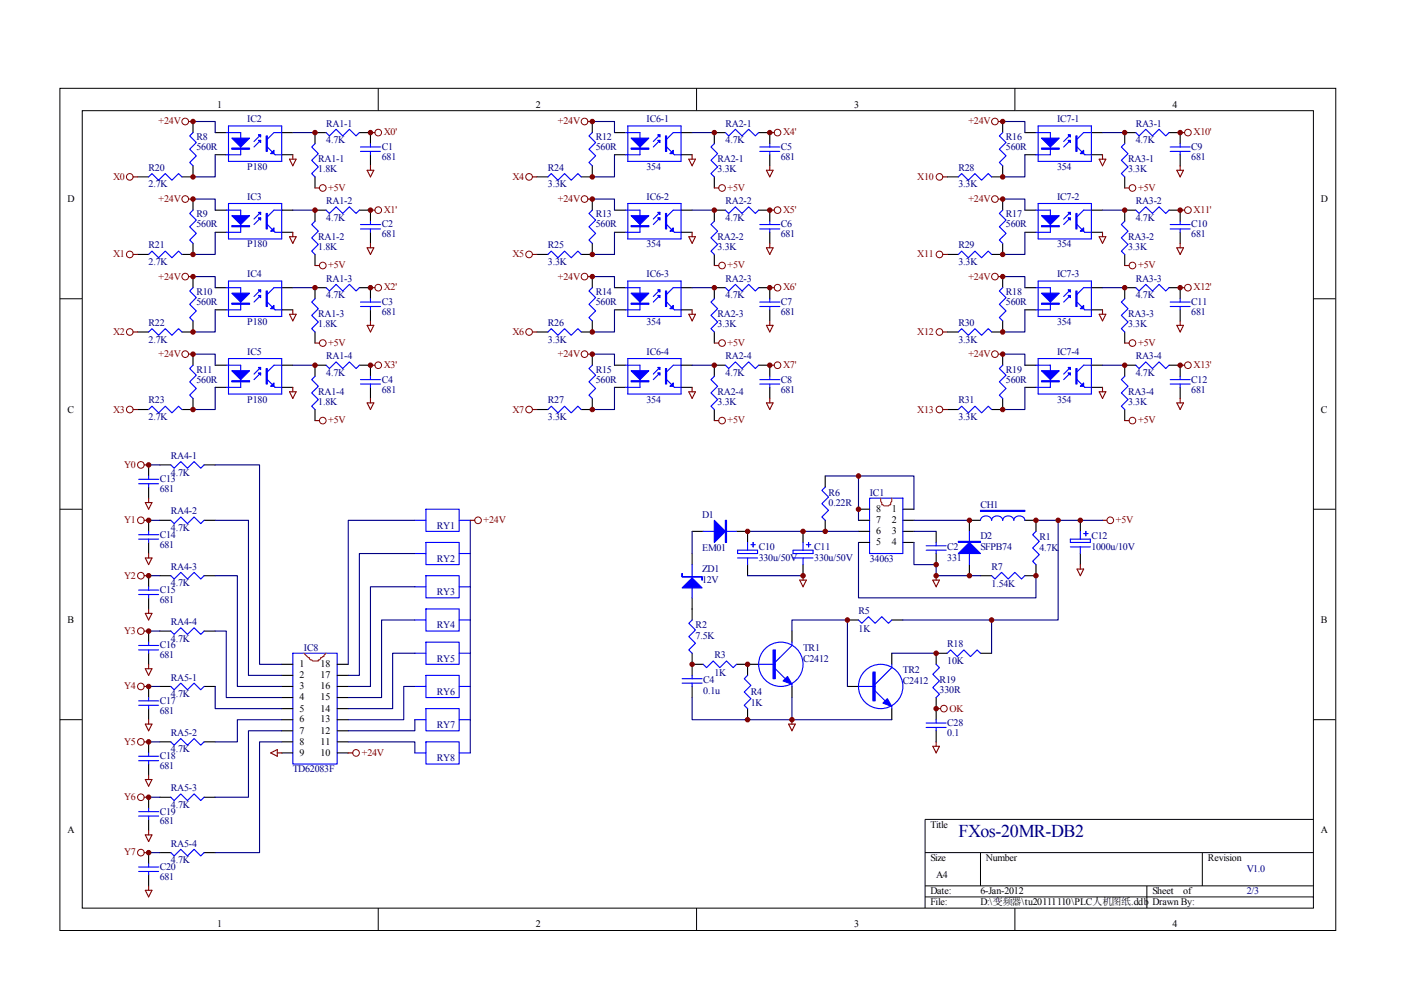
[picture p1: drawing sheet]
<svg xmlns="http://www.w3.org/2000/svg" width="297mm" height="210mm" viewBox="0 0 297 210" stroke-linecap="round" stroke-linejoin="round" font-family="sans-serif">
<g fill="none" stroke="#000" stroke-width=".21">
<path d="M12.7 18.7h270.5v178.6h-270.5zM80.2 18.7v4.7M147.7 18.7v4.7M215.2 18.7v4.7M17.4 23.5h261.1v169h-261.1zM12.7 63.3h4.7M278.4 63.3h4.7M12.7 108h4.7M278.4 108h4.7M12.7 152.6h4.7M278.4 152.6h4.7M278.4 173.7h-82.3v18.8"/>
<path d="M80.2 192.5v4.7M147.7 192.5v4.7M196.1 180.8h82.3M196.1 187.8h82.3M196.1 190.2h82.3M207.9 180.8v7M215.2 192.5v4.7M243.2 187.8v4.7M254.9 180.8v7"/>
</g>
<g fill="none" stroke="#000" stroke-width=".23">
<path d="M29.2 37.5h2.3M40.9 35.2v2.3h-2.3M40.9 25.8v2.3M45.6 28.1h2.4M45.6 32.8h2.4M59.7 28.1h2.4M59.7 32.8h2.4M66.8 37.5v2.4M69.1 28.1h-2.3v2.4M76.2 28.1h2.3v2.4M78.5 32.8v2.4M113.8 37.5h2.4"/>
<path d="M125.6 35.2v2.3h-2.4M125.6 25.8v2.3M130.3 28.1h2.3M130.3 32.8h2.3M144.4 28.1h2.3M144.4 32.8h2.3M151.4 37.5v2.4M153.8 28.1h-2.4v2.4M160.9 28.1h2.3v2.4M163.2 32.8v2.4M200.8 37.5h2.4M212.6 35.2v2.3h-2.4"/>
<path d="M212.6 25.8v2.3M217.3 28.1h2.3M217.3 32.8h2.3M231.4 28.1h2.4M231.4 32.8h2.4M238.5 37.5v2.4M240.8 28.1h-2.3v2.4M247.9 28.1h2.3v2.4M250.2 32.8v2.4M29.2 53.9h2.3M40.9 42.2v2.4M40.9 51.6v2.3h-2.3"/>
<path d="M40.9 58.6v2.4M45.6 44.6h2.4M45.6 49.3h2.4M59.7 44.6h2.4M59.7 49.3h2.4M66.8 53.9v2.4M69.1 44.6h-2.3v2.3M76.2 44.6h2.3v2.3M78.5 49.3v2.3M113.8 53.9h2.4M125.6 51.6v2.3h-2.4M125.6 42.2v2.4"/>
<path d="M125.6 58.6v2.4M130.3 44.6h2.3M130.3 49.3h2.3M144.4 44.6h2.3M144.4 49.3h2.3M151.4 53.9v2.4M153.8 44.6h-2.4v2.3M160.9 44.6h2.3v2.3M163.2 49.3v2.3M200.8 53.9h2.4M212.6 51.6v2.3h-2.4M212.6 42.2v2.4"/>
<path d="M212.6 58.6v2.4M217.3 44.6h2.3M217.3 49.3h2.3M231.4 44.6h2.4M231.4 49.3h2.4M238.5 53.9v2.4M240.8 44.6h-2.3v2.3M247.9 44.6h2.3v2.3M250.2 49.3v2.3M29.2 70.4h2.3M40.9 68v2.4h-2.3M40.9 75.1v2.3"/>
<path d="M45.6 61h2.4M45.6 65.7h2.4M45.6 77.4h2.4M59.7 61h2.4M59.7 65.7h2.4M59.7 77.4h2.4M66.8 70.4v2.3M69.1 61h-2.3v2.3M69.1 77.4h-2.3v2.4M76.2 61h2.3v2.3M76.2 77.4h2.3v2.4M78.5 65.7v2.3"/>
<path d="M113.8 70.4h2.4M125.6 68v2.4h-2.4M125.6 75.1v2.3M130.3 61h2.3M130.3 65.7h2.3M130.3 77.4h2.3M144.4 61h2.3M144.4 65.7h2.3M144.4 77.4h2.3M151.4 70.4v2.3M153.8 61h-2.4v2.3M153.8 77.4h-2.4v2.4"/>
<path d="M160.9 61h2.3v2.3M160.9 77.4h2.3v2.4M163.2 65.7v2.3M200.8 70.4h2.4M212.6 68v2.4h-2.4M212.6 75.1v2.3M217.3 61h2.3M217.3 65.7h2.3M217.3 77.4h2.3M231.4 61h2.4M231.4 65.7h2.4M231.4 77.4h2.4"/>
<path d="M238.5 70.4v2.3M240.8 61h-2.3v2.3M240.8 77.4h-2.3v2.4M247.9 61h2.3v2.3M247.9 77.4h2.3v2.4M250.2 65.7v2.3M29.2 86.8h2.3M31.5 98.6v2.3M33.9 98.6h2.3M40.9 84.5v2.3h-2.3M43.3 98.6h2.3M45.6 82.1h2.4"/>
<path d="M59.7 82.1h2.4M66.8 86.8v2.4M78.5 82.1v2.4M113.8 86.8h2.4M125.6 84.5v2.3h-2.4M130.3 82.1h2.3M144.4 82.1h2.3M151.4 86.8v2.4M163.2 82.1v2.4M200.8 86.8h2.4M212.6 84.5v2.3h-2.4M217.3 82.1h2.3"/>
<path d="M231.4 82.1h2.4M238.5 86.8v2.4M250.2 82.1v2.4M31.5 103.3v2.3M31.5 110.3v2.4M31.5 115v2.4M33.9 110.3h2.3M43.3 110.3h2.3M146.7 112.7h2.4M146.7 117.4v2.3M156.2 112.7h2.3v2.3M158.5 119.7v2.4"/>
<path d="M170.3 112.7v2.3M170.3 119.7v2.4M175 100.9v2.4M175 110.3v2.4M182 110.3h2.4M182 108h2.4M182 112.7h2.4M182 115h2.4M191.4 110.3h2.4M191.4 108h2.4M191.4 112.7h2.4M191.4 115h2.4"/>
<path d="M198.5 112.7v2.3M198.5 117.4v2.3M205.5 119.7v2.4M207.9 110.3h-2.4v2.4M217.3 110.3h2.3v2.4M219.6 119.7v2.4h-2.3M229 110.3v2.4M229 117.4v2.3M31.5 122.1v2.3M31.5 126.8v2.3M31.5 133.8v2.4M31.5 138.5v2.4"/>
<path d="M33.9 122.1h2.3M33.9 133.8h2.3M43.3 122.1h2.3M43.3 133.8h2.3M146.7 126.8v4.7M146.7 138.5v4.7M167.9 133.8v2.4M179.7 131.5h2.3M189.1 131.5h2.3M189.1 138.5v2.4M200.8 138.5h-2.3v2.4M207.9 122.1h2.3"/>
<path d="M207.9 138.5h2.3M31.5 145.5v2.4M31.5 150.2v2.4M31.5 157.3v2.3M33.9 145.5h2.3M33.9 157.3h2.3M43.3 145.5h2.3M43.3 157.3h2.3M59.7 140.9h2.4M59.7 143.2h2.4M59.7 145.5h2.4M59.7 147.9h2.4"/>
<path d="M59.7 150.2h2.4M59.7 152.6h2.4M59.7 154.9h2.4M59.7 157.3h2.4M59.7 159.6h2.4M71.5 140.9h2.3M71.5 143.2h2.3M71.5 145.5h2.3M71.5 147.9h2.3M71.5 150.2h2.3M71.5 152.6h2.3M71.5 154.9h2.3"/>
<path d="M71.5 157.3h2.3M71.5 159.6h2.3M146.7 140.9h2.4M146.7 145.5v2.4M156.2 140.9h4.7M158.5 140.9v2.3M158.5 150.2v2.4M167.9 145.5v2.4M179.7 145.5h2.3M189.1 150.2v2.4M198.5 147.9v4.7M198.5 154.9v2.4"/>
<path d="M31.5 162v2.3M31.5 169v2.4M31.5 173.7v2.4M33.9 169h2.3M43.3 169h2.3M31.5 180.8v2.3M31.5 185.5v2.3M33.9 180.8h2.3M43.3 180.8h2.3"/>
</g>
<g fill="none" stroke="#00f" stroke-width=".23">
<path d="M31.5 37.5l.7-.7 1.4 1.4 1.4-1.4 1.4 1.4 1.5-1.4 .7 .7M40.9 28.1l-.7 .7 1.4 1.4-1.4 1.4 1.4 1.4-1.4 1.5 .7 .7M48 28.1h3v4.7h-3M48.4 26.7h11.3v7.5h-11.3zM55.3 29.8l-1.4 1.4M55.3 28.6l-1.4 1.4M56.7 31.2l1.6 1.6h1.4M59.7 28.1h-1.6l-1.4 1.4M66.8 30.5l-.7 .7 1.4 1.4-1.4 1.4 1.4 1.4-1.4 1.4 .7 .7M69.1 28.1l.7 .7 1.5-1.4 1.4 1.4 1.4-1.4 1.4 1.4 .7-.7M76.4 31.2h4.3M76.4 32.1h4.3"/>
<path d="M78.5 30.5v.7M78.5 32.1v.7M116.2 37.5l.7-.7 1.4 1.4 1.4-1.4 1.4 1.4 1.4-1.4 .7 .7M125.6 28.1l-.7 .7 1.4 1.4-1.4 1.4 1.4 1.4-1.4 1.5 .7 .7M132.6 28.1h3.1v4.7h-3.1M133.1 26.7h11.3v7.5h-11.3zM139.9 29.8l-1.4 1.4M139.9 28.6l-1.4 1.4M141.3 31.2l1.7 1.6h1.4M144.4 28.1h-1.7l-1.4 1.4M151.4 30.5l-.7 .7 1.5 1.4-1.5 1.4 1.5 1.4-1.5 1.4 .7 .7M153.8 28.1l.7 .7 1.4-1.4 1.4 1.4 1.4-1.4 1.4 1.4 .8-.7"/>
<path d="M161.1 31.2h4.2M161.1 32.1h4.2M163.2 30.5v.7M163.2 32.1v.7M203.2 37.5l.7-.7 1.4 1.4 1.4-1.4 1.4 1.4 1.4-1.4 .7 .7M212.6 28.1l-.7 .7 1.4 1.4-1.4 1.4 1.4 1.4-1.4 1.5 .7 .7M219.6 28.1h3.1v4.7h-3.1M220.1 26.7h11.3v7.5h-11.3zM226.9 29.8l-1.4 1.4M226.9 28.6l-1.4 1.4M228.3 31.2l1.7 1.6h1.4M231.4 28.1h-1.6l-1.5 1.4"/>
<path d="M238.5 30.5l-.8 .7 1.5 1.4-1.5 1.4 1.5 1.4-1.5 1.4 .8 .7M240.8 28.1l.7 .7 1.4-1.4 1.4 1.4 1.4-1.4 1.5 1.4 .7-.7M248.1 31.2h4.2M248.1 32.1h4.2M250.2 30.5v.7M250.2 32.1v.7M31.5 53.9l.7-.7 1.4 1.5 1.4-1.5 1.4 1.5 1.5-1.5 .7 .7M40.9 44.6l-.7 .7 1.4 1.4-1.4 1.4 1.4 1.4-1.4 1.4 .7 .7M48 44.6h3v4.7h-3M48.4 43.1h11.3v7.6h-11.3zM48.4 59.6h11.3v7.5h-11.3zM55.3 46.2l-1.4 1.4"/>
<path d="M55.3 45l-1.4 1.4M56.7 47.6l1.6 1.7h1.4M59.7 44.6h-1.6l-1.4 1.4M66.8 46.9l-.7 .7 1.4 1.4-1.4 1.4 1.4 1.4-1.4 1.4 .7 .7M69.1 44.6l.7 .7 1.5-1.4 1.4 1.4 1.4-1.4 1.4 1.4 .7-.7M76.4 47.6h4.3M76.4 48.5h4.3M78.5 46.9v.7M78.5 48.5v.8M116.2 53.9l.7-.7 1.4 1.5 1.4-1.5 1.4 1.5 1.4-1.5 .7 .7M125.6 44.6l-.7 .7 1.4 1.4-1.4 1.4 1.4 1.4-1.4 1.4 .7 .7M132.6 44.6h3.1v4.7h-3.1"/>
<path d="M133.1 43.1h11.3v7.6h-11.3zM133.1 59.6h11.3v7.5h-11.3zM139.9 46.2l-1.4 1.4M139.9 45l-1.4 1.4M141.3 47.6l1.7 1.7h1.4M144.4 44.6h-1.7l-1.4 1.4M151.4 46.9l-.7 .7 1.5 1.4-1.5 1.4 1.5 1.4-1.5 1.4 .7 .7M153.8 44.6l.7 .7 1.4-1.4 1.4 1.4 1.4-1.4 1.4 1.4 .8-.7M161.1 47.6h4.2M161.1 48.5h4.2M163.2 46.9v.7M163.2 48.5v.8"/>
<path d="M203.2 53.9l.7-.7 1.4 1.5 1.4-1.5 1.4 1.5 1.4-1.5 .7 .7M212.6 44.6l-.7 .7 1.4 1.4-1.4 1.4 1.4 1.4-1.4 1.4 .7 .7M219.6 44.6h3.1v4.7h-3.1M220.1 43.1h11.3v7.6h-11.3zM220.1 59.6h11.3v7.5h-11.3zM226.9 46.2l-1.4 1.4M226.9 45l-1.4 1.4M228.3 47.6l1.7 1.7h1.4M231.4 44.6h-1.6l-1.5 1.4M238.5 46.9l-.8 .7 1.5 1.4-1.5 1.4 1.5 1.4-1.5 1.4 .8 .7M240.8 44.6l.7 .7 1.4-1.4 1.4 1.4 1.4-1.4 1.5 1.4 .7-.7M248.1 47.6h4.2"/>
<path d="M248.1 48.5h4.2M250.2 46.9v.7M250.2 48.5v.8M31.5 70.4l.7-.7 1.4 1.4 1.4-1.4 1.4 1.4 1.5-1.4 .7 .7M40.9 61l-.7 .7 1.4 1.4-1.4 1.4 1.4 1.4-1.4 1.4 .7 .7M40.9 77.4l-.7 .7 1.4 1.4-1.4 1.5 1.4 1.4-1.4 1.4 .7 .7M48 61h3v4.7h-3M48 77.4h3v4.7h-3M48.4 76h11.3v7.5h-11.3zM55.3 62.6l-1.4 1.4M55.3 61.5l-1.4 1.4M55.3 79.1l-1.4 1.4"/>
<path d="M55.3 77.9l-1.4 1.4M56.7 64l1.6 1.7h1.4M59.7 61h-1.6l-1.4 1.4M59.7 77.4h-1.6l-1.4 1.4M66.8 63.3l-.7 .7 1.4 1.5-1.4 1.4 1.4 1.4-1.4 1.4 .7 .7M66.8 79.8l-.7 .7 1.4 1.4-1.4 1.4 1.4 1.4-1.4 1.4 .7 .7M69.1 61l.7 .7 1.5-1.4 1.4 1.4 1.4-1.4 1.4 1.4 .7-.7M69.1 77.4l.7 .7 1.5-1.4 1.4 1.4 1.4-1.4 1.4 1.4 .7-.7M76.4 64h4.3M76.4 65h4.3M78.5 63.3v.7M78.5 65v.7"/>
<path d="M78.5 79.8v.7M116.2 70.4l.7-.7 1.4 1.4 1.4-1.4 1.4 1.4 1.4-1.4 .7 .7M125.6 61l-.7 .7 1.4 1.4-1.4 1.4 1.4 1.4-1.4 1.4 .7 .7M125.6 77.4l-.7 .7 1.4 1.4-1.4 1.5 1.4 1.4-1.4 1.4 .7 .7M132.6 61h3.1v4.7h-3.1M132.6 77.4h3.1v4.7h-3.1M133.1 76h11.3v7.5h-11.3zM139.9 62.6l-1.4 1.4M139.9 61.5l-1.4 1.4M139.9 79.1l-1.4 1.4M139.9 77.9l-1.4 1.4M141.3 64l1.7 1.7h1.4"/>
<path d="M144.4 61h-1.7l-1.4 1.4M144.4 77.4h-1.7l-1.4 1.4M151.4 63.3l-.7 .7 1.5 1.5-1.5 1.4 1.5 1.4-1.5 1.4 .7 .7M151.4 79.8l-.7 .7 1.5 1.4-1.5 1.4 1.5 1.4-1.5 1.4 .7 .7M153.8 61l.7 .7 1.4-1.4 1.4 1.4 1.4-1.4 1.4 1.4 .8-.7M153.8 77.4l.7 .7 1.4-1.4 1.4 1.4 1.4-1.4 1.4 1.4 .8-.7M161.1 64h4.2M161.1 65h4.2M163.2 63.3v.7M163.2 65v.7M163.2 79.8v.7M203.2 70.4l.7-.7 1.4 1.4 1.4-1.4 1.4 1.4 1.4-1.4 .7 .7"/>
<path d="M212.6 61l-.7 .7 1.4 1.4-1.4 1.4 1.4 1.4-1.4 1.4 .7 .7M212.6 77.4l-.7 .7 1.4 1.4-1.4 1.5 1.4 1.4-1.4 1.4 .7 .7M219.6 61h3.1v4.7h-3.1M219.6 77.4h3.1v4.7h-3.1M220.1 76h11.3v7.5h-11.3zM226.9 62.6l-1.4 1.4M226.9 61.5l-1.4 1.4M226.9 79.1l-1.4 1.4M226.9 77.9l-1.4 1.4M228.3 64l1.7 1.7h1.4M231.4 61h-1.6l-1.5 1.4M231.4 77.4h-1.6l-1.5 1.4"/>
<path d="M238.5 63.3l-.8 .7 1.5 1.5-1.5 1.4 1.5 1.4-1.5 1.4 .8 .7M238.5 79.8l-.8 .7 1.5 1.4-1.5 1.4 1.5 1.4-1.5 1.4 .8 .7M240.8 61l.7 .7 1.4-1.4 1.4 1.4 1.4-1.4 1.5 1.4 .7-.7M240.8 77.4l.7 .7 1.4-1.4 1.4 1.4 1.4-1.4 1.5 1.4 .7-.7M248.1 64h4.2M248.1 65h4.2M250.2 63.3v.7M250.2 65v.7M250.2 79.8v.7M31.5 86.8l.7-.7 1.4 1.4 1.4-1.4 1.4 1.4 1.5-1.4 .7 .7M36.2 98.6l.7 .7 1.4-1.4 1.4 1.4 1.5-1.4 1.4 1.4 .7-.7M56.7 80.5l1.6 1.6h1.4"/>
<path d="M76.4 80.5h4.3M76.4 81.4h4.3M78.5 81.4v.7M116.2 86.8l.7-.7 1.4 1.4 1.4-1.4 1.4 1.4 1.4-1.4 .7 .7M141.3 80.5l1.7 1.6h1.4M161.1 80.5h4.2M161.1 81.4h4.2M163.2 81.4v.7M203.2 86.8l.7-.7 1.4 1.4 1.4-1.4 1.4 1.4 1.4-1.4 .7 .7M228.3 80.5l1.7 1.6h1.4M248.1 80.5h4.2M248.1 81.4h4.2"/>
<path d="M250.2 81.4v.7M29.4 101.6h4.2M29.4 102.6h4.2M29.4 113.4h4.2M29.4 114.3h4.2M31.5 100.9v.7M31.5 102.6v.7M31.5 112.7v.7M31.5 114.3v.7M36.2 110.3l.7 .7 1.4-1.4 1.4 1.4 1.5-1.4 1.4 1.4 .7-.7M88 110.3h2.3M88 117.4h2.3"/>
<path d="M90.3 108h7.1v4.7h-7.1zM90.3 115h7.1v4.7h-7.1zM97.4 110.3h2.3M97.4 117.4h2.3M146.7 119.7v7.1M149.1 112.7h7.1M156.4 116.7h4.2v.7h-4.2zM156.4 118.3h4.2M158.5 115v1.7M158.5 118.3v1.4M159.2 115.5h.9M159.7 115v1"/>
<path d="M168.1 116.7h4.3v.7h-4.3zM168.1 118.3h4.3M170.3 115v1.7M170.3 118.3v1.4M171 115.5h.9M171.4 115v1M175 103.3l-.7 .7 1.4 1.4-1.4 1.4 1.4 1.4-1.4 1.4 .7 .7M184.4 105.6h7v11.8h-7zM196.4 115.7h4.2M196.4 116.7h4.2M198.5 115v.7M198.5 116.7v.7"/>
<path d="M205.5 112.7v7M207.9 110.3a1.21 1.21 0 0 1 1.2-.9 1.21 1.21 0 0 1 1.1 .9 1.2 1.2 0 0 1 1.2-.9 1.2 1.2 0 0 1 1.2 .9 1.21 1.21 0 0 1 1.2-.9 1.21 1.21 0 0 1 1.1 .9 1.2 1.2 0 0 1 1.2-.9 1.2 1.2 0 0 1 1.2 .9M219.6 112.7l-.7 .7 1.5 1.4-1.5 1.4 1.5 1.4-1.5 1.4 .7 .7M226.9 114.3h4.3v.7h-4.3zM226.9 116h4.3M229 112.7v1.6M229 116v1.4M229.8 113.1h.9M230.2 112.7v.9M29.4 125.1h4.2M29.4 126.1h4.2M29.4 136.9h4.2"/>
<path d="M29.4 137.8h4.2M31.5 124.4v.7M31.5 126.1v.7M31.5 136.2v.7M31.5 137.8v.7M36.2 122.1l.7 .7 1.4-1.4 1.4 1.4 1.5-1.4 1.4 1.4 .7-.7M36.2 133.8l.7 .7 1.4-1.4 1.4 1.4 1.5-1.4 1.4 1.4 .7-.7M62.1 138.5h9.4v23.5h-9.4zM88 124.4h2.3M88 131.5h2.3M88 138.5h2.3M90.3 122.1h7.1v4.7h-7.1z"/>
<path d="M90.3 129.1h7.1v4.7h-7.1zM90.3 136.2h7.1v4.7h-7.1zM97.4 124.4h2.3M97.4 131.5h2.3M97.4 138.5h2.3M146.7 131.5l-.7 .7 1.4 1.4-1.4 1.4 1.4 1.4-1.4 1.4 .7 .7M167.9 136.2v.7l-3.5 3.5M182 131.5l.7 .7 1.4-1.4 1.4 1.4 1.5-1.4 1.4 1.4 .7-.7M200.8 138.5l.7-.7 1.4 1.4 1.5-1.4 1.4 1.4 1.4-1.4 .7 .7M210.2 122.1l.7 .7 1.5-1.4 1.4 1.4 1.4-1.4 1.4 1.4 .7-.7M29.4 148.6h4.2M29.4 149.5h4.2"/>
<path d="M31.5 147.9v.7M31.5 149.5v.7M31.5 159.6v.7M36.2 145.5l.7 .8 1.4-1.5 1.4 1.5 1.5-1.5 1.4 1.5 .7-.8M36.2 157.3l.7 .7 1.4-1.4 1.4 1.4 1.5-1.4 1.4 1.4 .7-.7M88 145.5h2.3M88 152.6h2.3M88 159.6h2.3M90.3 143.2h7.1v4.7h-7.1zM90.3 150.2h7.1v4.7h-7.1zM90.3 157.3h7.1v4.7h-7.1zM97.4 145.5h2.3"/>
<path d="M97.4 152.6h2.3M97.4 159.6h2.3M144.6 143.9h4.3M144.6 144.8h4.3M146.7 143.2v.7M146.7 144.8v.7M149.1 140.9l.7 .7 1.4-1.5 1.4 1.5 1.4-1.5 1.4 1.5 .8-.7M158.5 143.2l-.7 .7 1.4 1.4-1.4 1.4 1.4 1.4-1.4 1.4 .7 .7M160.9 140.9h3.5M164.4 141.8l2.1 2.1M167.9 145.1v.4M182 145.5h3.5"/>
<path d="M185.5 146.5l2.2 2.1M189.1 140.9v.7l-3.6 3.5M189.1 149.8v.4M196.4 153.3h4.2M196.4 154.2h4.2M198.5 140.9l.7 .7-1.4 1.4 1.4 1.4-1.4 1.4 1.4 1.4-.7 .7M198.5 152.6v.7M198.5 154.2v.7M29.4 160.3h4.2M29.4 161.3h4.2M29.4 172.1h4.2M29.4 173h4.2"/>
<path d="M31.5 161.3v.7M31.5 171.4v.7M31.5 173v.7M36.2 169l.7 .7 1.4-1.4 1.4 1.4 1.5-1.4 1.4 1.4 .7-.7M29.4 183.8h4.2M29.4 184.8h4.2M31.5 183.1v.7M31.5 184.8v.7M36.2 180.8l.7 .7 1.4-1.4 1.4 1.4 1.5-1.4 1.4 1.4 .7-.7"/>
<circle cx="165.6" cy="140.8" r="4.7"/>
<circle cx="186.7" cy="145.5" r="4.7"/>
</g>
<g fill="#00f" stroke="#00f" stroke-width=".23">
<path d="M49.1 29.3h3.8l-1.9 1.9z"/>
<path d="M54.8 28.6h.5v.4z"/>
<path d="M54.8 29.8h.5v.4z"/>
<path d="M58.1 31.9v.7h-.7z"/>
<path d="M49.1 45.7h3.8l-1.9 1.9z"/>
<path d="M54.8 45h.5v.5z"/>
<path d="M54.8 46.2h.5v.5z"/>
<path d="M58.1 48.3v.7h-.7z"/>
<path d="M49.1 62.2h3.8l-1.9 1.8z"/>
<path d="M54.8 61.5h.5v.4z"/>
<path d="M54.8 62.6h.5v.5z"/>
<path d="M58.1 64.8v.7h-.7z"/>
<path d="M49.1 78.6h3.8l-1.9 1.9z"/>
<path d="M54.8 77.9h.5v.5z"/>
<path d="M54.8 79.1h.5v.4z"/>
<path d="M57.4 81.9l.7-.7v.7z"/>
<path d="M220.8 29.3h3.8l-1.9 1.9z"/>
<path d="M226.5 28.6h.4v.4z"/>
<path d="M226.5 29.8h.4v.4z"/>
<path d="M229.8 31.9v.7h-.8z"/>
<path d="M220.8 45.7h3.8l-1.9 1.9z"/>
<path d="M226.5 45h.4v.5z"/>
<path d="M226.5 46.2h.4v.5z"/>
<path d="M229.8 48.3v.7h-.8z"/>
<path d="M220.8 62.2h3.8l-1.9 1.8z"/>
<path d="M226.5 61.5h.4v.4z"/>
<path d="M226.5 62.6h.4v.5z"/>
<path d="M229.8 64.8v.7h-.8z"/>
<path d="M220.8 78.6h3.8l-1.9 1.9z"/>
<path d="M226.5 77.9h.4v.5z"/>
<path d="M226.5 79.1h.4v.4z"/>
<path d="M229.8 81.2v.7h-.8z"/>
<path d="M133.8 29.3h3.8l-1.9 1.9z"/>
<path d="M139.5 28.6h.4v.4z"/>
<path d="M139.5 29.8h.4v.4z"/>
<path d="M142.7 31.9v.7h-.7z"/>
<path d="M133.8 45.7h3.8l-1.9 1.9z"/>
<path d="M139.5 45h.4v.5z"/>
<path d="M139.5 46.2h.4v.5z"/>
<path d="M142.7 48.3v.7h-.7z"/>
<path d="M133.8 62.2h3.8l-1.9 1.8z"/>
<path d="M139.5 61.5h.4v.4z"/>
<path d="M139.5 62.6h.4v.5z"/>
<path d="M142.7 64.8v.7h-.7z"/>
<path d="M133.8 78.6h3.8l-1.9 1.9z"/>
<path d="M139.5 77.9h.4v.5z"/>
<path d="M139.5 79.1h.4v.4z"/>
<path d="M142 81.9l.7-.7v.7z"/>
<path d="M151.4 110.3l2.4 2.4-2.4 2.3z"/>
<path d="M205.5 115l2.4 2.4h-4.7z"/>
<path d="M144.6 124.6l2.1-2.1 2.2 2.1z"/>
<path d="M166 144.4l1-1 .9 1.7z"/>
<path d="M187.2 149.1l.9-1 1 1.7z"/>
<path d="M49.1 31.4h3.8v.2h-3.8z" fill-rule="evenodd"/>
<path d="M56.4 28.8h.3v3.3h-.3z" fill-rule="evenodd"/>
<path d="M49.1 47.8h3.8v.3h-3.8z" fill-rule="evenodd"/>
<path d="M56.4 45.3h.3v3.2h-.3z" fill-rule="evenodd"/>
<path d="M49.1 64.3h3.8v.2h-3.8z" fill-rule="evenodd"/>
<path d="M56.4 61.7h.3v3.3h-.3z" fill-rule="evenodd"/>
<path d="M49.1 80.7h3.8v.3h-3.8z" fill-rule="evenodd"/>
<path d="M56.4 78.1h.3v3.3h-.3z" fill-rule="evenodd"/>
<path d="M220.8 31.4h3.8v.2h-3.8z" fill-rule="evenodd"/>
<path d="M228.1 28.8h.2v3.3h-.2z" fill-rule="evenodd"/>
<path d="M220.8 47.8h3.8v.3h-3.8z" fill-rule="evenodd"/>
<path d="M228.1 45.3h.2v3.2h-.2z" fill-rule="evenodd"/>
<path d="M220.8 64.3h3.8v.2h-3.8z" fill-rule="evenodd"/>
<path d="M228.1 61.7h.2v3.3h-.2z" fill-rule="evenodd"/>
<path d="M220.8 80.7h3.8v.3h-3.8z" fill-rule="evenodd"/>
<path d="M228.1 78.1h.2v3.3h-.2z" fill-rule="evenodd"/>
<path d="M133.8 31.4h3.8v.2h-3.8z" fill-rule="evenodd"/>
<path d="M141.1 28.8h.2v3.3h-.2z" fill-rule="evenodd"/>
<path d="M133.8 47.8h3.8v.3h-3.8z" fill-rule="evenodd"/>
<path d="M141.1 45.3h.2v3.2h-.2z" fill-rule="evenodd"/>
<path d="M133.8 64.3h3.8v.2h-3.8z" fill-rule="evenodd"/>
<path d="M141.1 61.7h.2v3.3h-.2z" fill-rule="evenodd"/>
<path d="M133.8 80.7h3.8v.3h-3.8z" fill-rule="evenodd"/>
<path d="M141.1 78.1h.2v3.3h-.2z" fill-rule="evenodd"/>
<path d="M153.8 110.3h.2v4.7h-.2z" fill-rule="evenodd"/>
<path d="M207.9 108.2h9.4v.2h-9.4z" fill-rule="evenodd"/>
<path d="M203.2 114.8h4.7v.2h-4.7z" fill-rule="evenodd"/>
<path d="M144.6 121.6v.7h4.3v.7v-.7h-4.3z" fill-rule="evenodd"/>
<path d="M163.9 137.8h.5v6.1h-.5z" fill-rule="evenodd"/>
<path d="M185.1 142.5h.4v6.1h-.4z" fill-rule="evenodd"/>
</g>
<g fill="none" stroke="#800000" stroke-width=".21">
<circle cx="27.5" cy="37.5" r=".71"/>
<circle cx="39.3" cy="25.8" r=".71"/>
<circle cx="68.4" cy="39.9" r=".71"/>
<circle cx="80.2" cy="28.1" r=".71"/>
<circle cx="112.2" cy="37.5" r=".71"/>
<circle cx="123.9" cy="25.8" r=".71"/>
<circle cx="153.1" cy="39.9" r=".71"/>
<circle cx="164.9" cy="28.1" r=".7"/>
<circle cx="199.2" cy="37.5" r=".7"/>
<circle cx="210.9" cy="25.8" r=".7"/>
<circle cx="240.1" cy="39.9" r=".71"/>
<circle cx="251.9" cy="28.1" r=".71"/>
<circle cx="27.5" cy="53.9" r=".71"/>
<circle cx="39.3" cy="42.2" r=".71"/>
<circle cx="39.3" cy="58.6" r=".71"/>
<circle cx="68.4" cy="56.3" r=".71"/>
<circle cx="80.2" cy="44.6" r=".71"/>
<circle cx="112.2" cy="53.9" r=".71"/>
<circle cx="123.9" cy="58.6" r=".71"/>
<circle cx="123.9" cy="42.2" r=".71"/>
<circle cx="153.1" cy="56.3" r=".71"/>
<circle cx="164.9" cy="44.6" r=".7"/>
<circle cx="199.2" cy="53.9" r=".7"/>
<circle cx="210.9" cy="58.6" r=".7"/>
<circle cx="210.9" cy="42.2" r=".7"/>
<circle cx="240.1" cy="56.3" r=".71"/>
<circle cx="251.9" cy="44.6" r=".71"/>
<circle cx="27.5" cy="70.4" r=".71"/>
<circle cx="39.3" cy="75.1" r=".71"/>
<circle cx="68.4" cy="72.7" r=".71"/>
<circle cx="80.2" cy="61" r=".71"/>
<circle cx="80.2" cy="77.4" r=".71"/>
<circle cx="112.2" cy="70.4" r=".71"/>
<circle cx="123.9" cy="75.1" r=".71"/>
<circle cx="153.1" cy="72.7" r=".71"/>
<circle cx="164.9" cy="61" r=".7"/>
<circle cx="164.9" cy="77.4" r=".7"/>
<circle cx="199.2" cy="70.4" r=".7"/>
<circle cx="210.9" cy="75.1" r=".7"/>
<circle cx="240.1" cy="72.7" r=".71"/>
<circle cx="251.9" cy="77.4" r=".71"/>
<circle cx="251.9" cy="61" r=".71"/>
<circle cx="27.5" cy="86.8" r=".71"/>
<circle cx="29.9" cy="98.6" r=".71"/>
<circle cx="68.4" cy="89.2" r=".71"/>
<circle cx="112.2" cy="86.8" r=".71"/>
<circle cx="153.1" cy="89.2" r=".71"/>
<circle cx="199.2" cy="86.8" r=".7"/>
<circle cx="240.1" cy="89.2" r=".71"/>
<circle cx="29.9" cy="110.3" r=".71"/>
<circle cx="101.4" cy="110.3" r=".71"/>
<circle cx="235.4" cy="110.3" r=".71"/>
<circle cx="29.9" cy="133.8" r=".7"/>
<circle cx="29.9" cy="122.1" r=".7"/>
<circle cx="29.9" cy="157.3" r=".71"/>
<circle cx="29.9" cy="145.5" r=".71"/>
<circle cx="75.5" cy="159.6" r=".71"/>
<circle cx="200.1" cy="150.2" r=".7"/>
<circle cx="29.9" cy="169" r=".7"/>
<circle cx="29.9" cy="180.8" r=".7"/>
</g>
<g fill="none" stroke="#800000" stroke-width=".23">
<path d="M28.2 37.5h1M40 25.8h.9M61.4 33.7h1.4l-.7 1.5zM62.1 32.8v.9M66.8 39.9h.9M77.8 36.1h1.5l-.8 1.4zM78.5 28.1h1M78.5 35.2v.9M112.9 37.5h.9M124.6 25.8h1M146 33.7h1.4l-.7 1.5zM146.7 32.8v.9"/>
<path d="M151.4 39.9h1M162.5 36.1h1.4l-.7 1.4zM163.2 28.1h.9M163.2 35.2v.9M199.9 37.5h.9M211.6 25.8h1M233 33.7h1.5l-.7 1.5zM233.8 32.8v.9M238.5 39.9h.9M249.5 36.1h1.4l-.7 1.4zM250.2 28.1h1M250.2 35.2v.9"/>
<path d="M28.2 53.9h1M40 42.2h.9M40 58.6h.9M61.4 50.2h1.4l-.7 1.4zM62.1 49.3v.9M66.8 56.3h.9M77.8 52.5h1.5l-.8 1.4zM78.5 51.6v.9M78.5 44.6h1M112.9 53.9h.9M124.6 42.2h1M124.6 58.6h1"/>
<path d="M146 50.2h1.4l-.7 1.4zM146.7 49.3v.9M151.4 56.3h1M162.5 52.5h1.4l-.7 1.4zM163.2 44.6h.9M163.2 51.6v.9M199.9 53.9h.9M211.6 42.2h1M211.6 58.6h1M233 50.2h1.5l-.7 1.4zM233.8 49.3v.9M238.5 56.3h.9"/>
<path d="M249.5 52.5h1.4l-.7 1.4zM250.2 44.6h1M250.2 51.6v.9M28.2 70.4h1M40 75.1h.9M61.4 66.6h1.4l-.7 1.4zM62.1 65.7v.9M66.8 72.7h.9M77.8 69h1.5l-.8 1.4zM78.5 68v1M78.5 61h1M78.5 77.4h1"/>
<path d="M112.9 70.4h.9M124.6 75.1h1M146 66.6h1.4l-.7 1.4zM146.7 65.7v.9M151.4 72.7h1M162.5 69h1.4l-.7 1.4zM163.2 61h.9M163.2 77.4h.9M163.2 68v1M199.9 70.4h.9M211.6 75.1h1M233 66.6h1.5l-.7 1.4z"/>
<path d="M233.8 65.7v.9M238.5 72.7h.9M249.5 69h1.4l-.7 1.4zM250.2 61h1M250.2 77.4h1M250.2 68v1M28.2 86.8h1M30.6 98.6h.9M61.4 83.1h1.4l-.7 1.4zM62.1 82.1v1M66.8 89.2h.9M77.8 85.4h1.5l-.8 1.4z"/>
<path d="M78.5 84.5v.9M112.9 86.8h.9M146 83.1h1.4l-.7 1.4zM146.7 82.1v1M151.4 89.2h1M162.5 85.4h1.4l-.7 1.4zM163.2 84.5v.9M199.9 86.8h.9M233 83.1h1.5l-.7 1.4zM233.8 82.1v1M238.5 89.2h.9M249.5 85.4h1.4l-.7 1.4z"/>
<path d="M250.2 84.5v.9M30.6 110.3h.9M30.8 106.6h1.4l-.7 1.4zM30.8 118.3h1.4l-.7 1.4zM31.5 105.6v1M31.5 117.4v.9M99.7 110.3h1M229 119.7v1M233.8 110.3h.9M30.6 122.1h.9M30.6 133.8h.9M30.8 130h1.4l-.7 1.5z"/>
<path d="M31.5 129.1v.9M169.6 123h1.4l-.7 1.4zM170.3 122.1v.9M197.8 123h1.4l-.7 1.4zM198.5 122.1v.9M228.3 120.7h1.5l-.8 1.4zM30.6 145.5h.9M30.6 157.3h.9M30.8 141.8h1.4l-.7 1.4zM30.8 153.5h1.4l-.7 1.4zM31.5 140.9v.9M31.5 152.6v.9"/>
<path d="M57.4 159.6l1.4-.7v1.4zM58.8 159.6h.9M73.8 159.6h1M167.2 153.5h1.4l-.7 1.4zM167.9 152.6v.9M197.8 158.2h1.4l-.7 1.4zM198.5 150.2h.9M198.5 157.3v.9M30.6 169h.9M30.8 165.3h1.4l-.7 1.4zM30.8 177h1.4l-.7 1.4zM31.5 164.3v1"/>
<path d="M31.5 176.1v.9M30.6 180.8h.9M30.8 188.8h1.4l-.7 1.4zM31.5 187.8v1"/>
</g>
<g fill="none" stroke="#000080" stroke-width=".23">
<path d="M40.9 25.8h4.7v2.3M45.6 32.8v4.7h-4.7M62.1 28.1h4.7M125.6 25.8h4.7v2.3M130.3 32.8v4.7h-4.7M146.7 28.1h4.7M212.6 25.8h4.7v2.3M217.3 32.8v4.7h-4.7M233.8 28.1h4.7M40.9 42.2h4.7v2.4M40.9 58.6h4.7v2.4M45.6 49.3v4.6h-4.7"/>
<path d="M62.1 44.6h4.7M125.6 42.2h4.7v2.4M125.6 58.6h4.7v2.4M130.3 49.3v4.6h-4.7M146.7 44.6h4.7M212.6 42.2h4.7v2.4M212.6 58.6h4.7v2.4M217.3 49.3v4.6h-4.7M233.8 44.6h4.7M40.9 75.1h4.7v2.3M45.6 65.7v4.7h-4.7M62.1 61h4.7"/>
<path d="M62.1 77.4h4.7M125.6 75.1h4.7v2.3M130.3 65.7v4.7h-4.7M146.7 61h4.7M146.7 77.4h4.7M212.6 75.1h4.7v2.3M217.3 65.7v4.7h-4.7M233.8 61h4.7M233.8 77.4h4.7M31.5 98.6h2.4M45.6 82.1v4.7h-4.7M45.6 98.6h9.4v42.3h4.7"/>
<path d="M130.3 82.1v4.7h-4.7M217.3 82.1v4.7h-4.7M31.5 110.3h2.4M45.6 110.3h7.1v32.9h7M88 117.4h-11.8v25.8h-2.4M88 110.3h-14.2v30.6M99.7 110.3v49.3M146.7 112.7v4.7M158.5 112.7h23.5M175 100.9h7M182 115v11.8h37.6v-4.7M193.8 108v-7.1h-11.8v9.4"/>
<path d="M193.8 115v4.7h4.7v2.4h9.4M193.8 110.3h11.7M193.8 112.7h4.7M219.6 110.3h14.2M224.3 110.3v21.2h-32.9M31.5 122.1h2.4M31.5 133.8h2.4M45.6 133.8h2.4v14.1h11.7M45.6 122.1h4.7v23.4h9.4M88 138.5h-4.8v11.7h-9.4M88 131.5h-7.1v16.4h-7.1M88 124.4h-9.5v21.1h-4.7"/>
<path d="M158.5 122.1h11.8M167.9 133.8v-2.3h11.8v14M189.1 138.5h9.4M210.2 131.5v7M31.5 145.5h2.4M31.5 157.3h2.4M45.6 145.5v4.7h14.1M59.7 157.3h-4.7v23.5h-9.4M59.7 154.9h-7v14.1h-7.1M59.7 152.6h-9.4v4.7h-4.7M73.8 157.3h14.2v2.3M88 152.6v2.3h-14.2"/>
<path d="M88 145.5h-2.4v7.1h-11.8M146.7 147.9v4.7h42.4M167.9 147.9v4.7M31.5 169h2.4M31.5 180.8h2.4"/>
</g>
<g fill="#800000" stroke="#800000" stroke-width=".21">
<circle cx="40.9" cy="37.5" r=".47"/>
<circle cx="40.9" cy="25.8" r=".47"/>
<circle cx="66.8" cy="28.1" r=".47"/>
<circle cx="78.5" cy="28.1" r=".47"/>
<circle cx="40.9" cy="53.9" r=".47"/>
<circle cx="40.9" cy="42.2" r=".47"/>
<circle cx="66.8" cy="44.6" r=".47"/>
<circle cx="78.5" cy="44.6" r=".47"/>
<circle cx="40.9" cy="70.4" r=".47"/>
<circle cx="40.9" cy="58.6" r=".47"/>
<circle cx="66.8" cy="61" r=".47"/>
<circle cx="78.5" cy="61" r=".47"/>
<circle cx="40.9" cy="86.8" r=".47"/>
<circle cx="40.9" cy="75.1" r=".47"/>
<circle cx="66.8" cy="77.4" r=".47"/>
<circle cx="78.5" cy="77.4" r=".47"/>
<circle cx="31.5" cy="98.6" r=".47"/>
<circle cx="31.5" cy="110.3" r=".47"/>
<circle cx="31.5" cy="122.1" r=".47"/>
<circle cx="31.5" cy="133.8" r=".47"/>
<circle cx="31.5" cy="145.5" r=".47"/>
<circle cx="31.5" cy="157.3" r=".47"/>
<circle cx="31.5" cy="169" r=".47"/>
<circle cx="31.5" cy="180.8" r=".47"/>
<circle cx="212.6" cy="37.5" r=".47"/>
<circle cx="212.6" cy="25.8" r=".47"/>
<circle cx="238.5" cy="28.1" r=".47"/>
<circle cx="250.2" cy="28.1" r=".47"/>
<circle cx="212.6" cy="53.9" r=".47"/>
<circle cx="212.6" cy="42.2" r=".47"/>
<circle cx="238.5" cy="44.6" r=".47"/>
<circle cx="250.2" cy="44.6" r=".47"/>
<circle cx="212.6" cy="70.4" r=".47"/>
<circle cx="212.6" cy="58.6" r=".47"/>
<circle cx="238.5" cy="61" r=".47"/>
<circle cx="250.2" cy="61" r=".47"/>
<circle cx="212.6" cy="86.8" r=".47"/>
<circle cx="212.6" cy="75.1" r=".47"/>
<circle cx="238.5" cy="77.4" r=".47"/>
<circle cx="250.2" cy="77.4" r=".47"/>
<circle cx="125.6" cy="37.5" r=".47"/>
<circle cx="125.6" cy="25.8" r=".47"/>
<circle cx="151.4" cy="28.1" r=".47"/>
<circle cx="163.2" cy="28.1" r=".47"/>
<circle cx="125.6" cy="53.9" r=".47"/>
<circle cx="125.6" cy="42.2" r=".47"/>
<circle cx="151.4" cy="44.6" r=".47"/>
<circle cx="163.2" cy="44.6" r=".47"/>
<circle cx="125.6" cy="70.4" r=".47"/>
<circle cx="125.6" cy="58.6" r=".47"/>
<circle cx="151.4" cy="61" r=".47"/>
<circle cx="163.2" cy="61" r=".47"/>
<circle cx="125.6" cy="86.8" r=".47"/>
<circle cx="125.6" cy="75.1" r=".47"/>
<circle cx="151.4" cy="77.4" r=".47"/>
<circle cx="163.2" cy="77.4" r=".47"/>
<circle cx="182" cy="108" r=".47"/>
<circle cx="158.5" cy="112.7" r=".47"/>
<circle cx="182" cy="100.9" r=".47"/>
<circle cx="205.5" cy="110.3" r=".47"/>
<circle cx="219.6" cy="110.3" r=".47"/>
<circle cx="205.5" cy="122.1" r=".47"/>
<circle cx="198.5" cy="119.7" r=".47"/>
<circle cx="198.5" cy="150.2" r=".47"/>
<circle cx="198.5" cy="122.1" r=".47"/>
<circle cx="146.7" cy="140.8" r=".47"/>
<circle cx="170.3" cy="112.7" r=".47"/>
<circle cx="170.3" cy="122.1" r=".47"/>
<circle cx="158.5" cy="140.8" r=".47"/>
<circle cx="158.5" cy="152.6" r=".47"/>
<circle cx="179.7" cy="131.5" r=".47"/>
<circle cx="219.6" cy="122.1" r=".47"/>
<circle cx="167.9" cy="152.6" r=".47"/>
<circle cx="229.1" cy="110.3" r=".47"/>
<circle cx="224.3" cy="110.3" r=".47"/>
<circle cx="175" cy="112.7" r=".47"/>
<circle cx="198.5" cy="138.5" r=".47"/>
<circle cx="210.2" cy="131.5" r=".47"/>
</g>
<path d="M186.7 105.6v.7l.3 .3v.4a1.98 1.98 0 0 0 1.8 0v-.4l.3-.3v-.7M64.4 138.5l1 .9h.2v.3a2.19 2.19 0 0 0 1.9 .4v-.2l.5-.2v-.3l.7-.2v-.2l.4-.5" fill="none" stroke="#f00" stroke-width=".23"/>
<text font-size="3.8" fill="#000080" x="203.2" y="177.5">FXos-20MR-DB2</text>
<g font-size="2.1">
<text x="46.1" y="22.9">1</text>
<text x="113.6" y="22.9">2</text>
<text x="181.1" y="22.9">3</text>
<text x="248.6" y="22.9">4</text>
<text x="14.3" y="42.8">D</text>
<text x="280.1" y="42.8">D</text>
<text x="14.3" y="87.5">C</text>
<text x="280.1" y="87.5">C</text>
<text x="185.8" y="113.3">6</text>
<text x="185.8" y="110.9">7</text>
<text x="185.8" y="108.6">8</text>
<text x="189.1" y="108.6">1</text>
<text x="189.1" y="110.9">2</text>
<text x="189.1" y="113.3">3</text>
<text x="185.8" y="115.6">5</text>
<text x="189.1" y="115.6">4</text>
<text x="14.3" y="132.1">B</text>
<text x="280.1" y="132.1">B</text>
<text x="63.5" y="141.5">1</text>
<text x="63.5" y="143.8">2</text>
<text x="68" y="143.8">17</text>
<text x="68" y="141.5">18</text>
<text x="63.5" y="146.1">3</text>
<text x="63.5" y="148.5">4</text>
<text x="68" y="148.5">15</text>
<text x="68" y="146.1">16</text>
<text x="63.5" y="150.9">5</text>
<text x="63.5" y="153.2">6</text>
<text x="63.5" y="155.5">7</text>
<text x="68" y="155.5">12</text>
<text x="68" y="153.2">13</text>
<text x="68" y="150.9">14</text>
<text x="63.5" y="157.9">8</text>
<text x="63.5" y="160.3">9</text>
<text x="68" y="160.3">10</text>
<text x="68" y="157.9">11</text>
<text x="14.3" y="176.7">A</text>
<text x="197.3" y="175.5">Title</text>
<text x="280.1" y="176.7">A</text>
<text x="197.3" y="182.6">Size</text>
<text x="209" y="182.6">Number</text>
<text x="256.1" y="182.6">Revision</text>
<text x="197.3" y="189.6">Date:</text>
<text x="197.3" y="192">File:</text>
<text x="198.5" y="186.1">A4</text>
<text x="207.9" y="189.6">6-Jan-2012</text>
<text x="207.9" y="192">D:\变频器\tu20111110\PLC人机图纸.ddb</text>
<text x="244.3" y="189.6">Sheet</text>
<text x="244.3" y="192">Drawn By:</text>
<text x="250.9" y="189.6">of</text>
<text x="46.1" y="196.6">1</text>
<text x="113.6" y="196.6">2</text>
<text x="181.1" y="196.6">3</text>
<text x="248.6" y="196.6">4</text>
</g>
<g font-size="2.1" fill="#800000">
<text x="33.6" y="26.3">+24V</text>
<text x="81.4" y="28.7">X0'</text>
<text x="118.3" y="26.3">+24V</text>
<text x="166" y="28.7">X4'</text>
<text x="205.3" y="26.3">+24V</text>
<text x="253.1" y="28.7">X10'</text>
<text x="24" y="38.1">X0</text>
<text x="69.6" y="40.5">+5V</text>
<text x="108.6" y="38.1">X4</text>
<text x="154.3" y="40.5">+5V</text>
<text x="194.5" y="38.1">X10</text>
<text x="241.3" y="40.5">+5V</text>
<text x="33.6" y="42.8">+24V</text>
<text x="81.4" y="45.1">X1'</text>
<text x="118.3" y="42.8">+24V</text>
<text x="166" y="45.1">X5'</text>
<text x="205.3" y="42.8">+24V</text>
<text x="253.1" y="45.1">X11'</text>
<text x="24" y="54.5">X1</text>
<text x="33.6" y="59.3">+24V</text>
<text x="69.6" y="56.9">+5V</text>
<text x="108.6" y="54.5">X5</text>
<text x="118.3" y="59.3">+24V</text>
<text x="154.3" y="56.9">+5V</text>
<text x="194.5" y="54.5">X11</text>
<text x="205.3" y="59.3">+24V</text>
<text x="241.3" y="56.9">+5V</text>
<text x="81.4" y="61.6">X2'</text>
<text x="166" y="61.6">X6'</text>
<text x="253.1" y="61.6">X12'</text>
<text x="24" y="71">X2</text>
<text x="108.6" y="71">X6</text>
<text x="194.5" y="71">X12</text>
<text x="33.6" y="75.7">+24V</text>
<text x="69.6" y="73.3">+5V</text>
<text x="118.3" y="75.7">+24V</text>
<text x="154.3" y="73.3">+5V</text>
<text x="205.3" y="75.7">+24V</text>
<text x="241.3" y="73.3">+5V</text>
<text x="81.4" y="78.1">X3'</text>
<text x="166" y="78.1">X7'</text>
<text x="253.1" y="78.1">X13'</text>
<text x="24" y="87.5">X3</text>
<text x="69.6" y="89.8">+5V</text>
<text x="108.6" y="87.5">X7</text>
<text x="154.3" y="89.8">+5V</text>
<text x="194.5" y="87.5">X13</text>
<text x="241.3" y="89.8">+5V</text>
<text x="26.3" y="99.2">Y0</text>
<text x="26.3" y="110.9">Y1</text>
<text x="102.5" y="110.9">+24V</text>
<text x="236.6" y="110.9">+5V</text>
<text x="26.3" y="122.7">Y2</text>
<text x="26.3" y="134.4">Y3</text>
<text x="26.3" y="146.1">Y4</text>
<text x="201.3" y="150.9">OK</text>
<text x="26.3" y="157.9">Y5</text>
<text x="76.7" y="160.3">+24V</text>
<text x="26.3" y="169.6">Y6</text>
<text x="26.3" y="181.4">Y7</text>
</g>
<g font-size="2.1" fill="#000080">
<text x="41.7" y="29.6">R8</text>
<text x="52.4" y="25.9">IC2</text>
<text x="69.2" y="26.9">RA1-1</text>
<text x="126.3" y="29.6">R12</text>
<text x="137.1" y="25.9">IC6-1</text>
<text x="153.8" y="26.9">RA2-1</text>
<text x="213.3" y="29.6">R16</text>
<text x="224.1" y="25.9">IC7-1</text>
<text x="240.8" y="26.9">RA3-1</text>
<text x="41.7" y="31.8">560R</text>
<text x="52.4" y="36">P180</text>
<text x="67.5" y="34.4">RA1-1</text>
<text x="69.2" y="30.3">4.7K</text>
<text x="80.9" y="31.8">C1</text>
<text x="80.9" y="33.9">681</text>
<text x="126.3" y="31.8">560R</text>
<text x="137.1" y="36">354</text>
<text x="152.1" y="34.4">RA2-1</text>
<text x="153.8" y="30.3">4.7K</text>
<text x="165.5" y="31.8">C5</text>
<text x="165.5" y="33.9">681</text>
<text x="213.3" y="31.8">560R</text>
<text x="224.1" y="36">354</text>
<text x="239.2" y="34.4">RA3-1</text>
<text x="240.8" y="30.3">4.7K</text>
<text x="252.6" y="31.8">C9</text>
<text x="252.6" y="33.9">681</text>
<text x="31.5" y="36.3">R20</text>
<text x="31.5" y="39.7">2.7K</text>
<text x="67.5" y="36.5">1.8K</text>
<text x="116.2" y="36.3">R24</text>
<text x="116.2" y="39.7">3.3K</text>
<text x="152.1" y="36.5">3.3K</text>
<text x="203.2" y="36.3">R28</text>
<text x="203.2" y="39.7">3.3K</text>
<text x="239.2" y="36.5">3.3K</text>
<text x="41.7" y="46.1">R9</text>
<text x="52.4" y="42.3">IC3</text>
<text x="69.2" y="43.3">RA1-2</text>
<text x="69.2" y="46.8">4.7K</text>
<text x="126.3" y="46.1">R13</text>
<text x="137.1" y="42.3">IC6-2</text>
<text x="153.8" y="43.3">RA2-2</text>
<text x="153.8" y="46.8">4.7K</text>
<text x="213.3" y="46.1">R17</text>
<text x="224.1" y="42.3">IC7-2</text>
<text x="240.8" y="43.3">RA3-2</text>
<text x="240.8" y="46.8">4.7K</text>
<text x="31.5" y="52.7">R21</text>
<text x="41.7" y="48.2">560R</text>
<text x="52.4" y="52.4">P180</text>
<text x="67.5" y="50.8">RA1-2</text>
<text x="67.5" y="52.9">1.8K</text>
<text x="80.9" y="48.2">C2</text>
<text x="80.9" y="50.3">681</text>
<text x="116.2" y="52.7">R25</text>
<text x="126.3" y="48.2">560R</text>
<text x="137.1" y="52.4">354</text>
<text x="152.1" y="50.8">RA2-2</text>
<text x="152.1" y="52.9">3.3K</text>
<text x="165.5" y="48.2">C6</text>
<text x="165.5" y="50.3">681</text>
<text x="203.2" y="52.7">R29</text>
<text x="213.3" y="48.2">560R</text>
<text x="224.1" y="52.4">354</text>
<text x="239.2" y="50.8">RA3-2</text>
<text x="239.2" y="52.9">3.3K</text>
<text x="252.6" y="48.2">C10</text>
<text x="252.6" y="50.3">681</text>
<text x="31.5" y="56.2">2.7K</text>
<text x="52.4" y="58.8">IC4</text>
<text x="69.2" y="59.7">RA1-3</text>
<text x="116.2" y="56.2">3.3K</text>
<text x="137.1" y="58.8">IC6-3</text>
<text x="153.8" y="59.7">RA2-3</text>
<text x="203.2" y="56.2">3.3K</text>
<text x="224.1" y="58.8">IC7-3</text>
<text x="240.8" y="59.7">RA3-3</text>
<text x="41.7" y="62.5">R10</text>
<text x="41.7" y="64.6">560R</text>
<text x="69.2" y="63.3">4.7K</text>
<text x="80.9" y="64.6">C3</text>
<text x="126.3" y="62.5">R14</text>
<text x="126.3" y="64.6">560R</text>
<text x="153.8" y="63.3">4.7K</text>
<text x="165.5" y="64.6">C7</text>
<text x="213.3" y="62.5">R18</text>
<text x="213.3" y="64.6">560R</text>
<text x="240.8" y="63.3">4.7K</text>
<text x="252.6" y="64.6">C11</text>
<text x="31.5" y="69.1">R22</text>
<text x="52.4" y="68.8">P180</text>
<text x="67.5" y="67.2">RA1-3</text>
<text x="67.5" y="69.4">1.8K</text>
<text x="80.9" y="66.7">681</text>
<text x="116.2" y="69.1">R26</text>
<text x="137.1" y="68.8">354</text>
<text x="152.1" y="67.2">RA2-3</text>
<text x="152.1" y="69.4">3.3K</text>
<text x="165.5" y="66.7">681</text>
<text x="203.2" y="69.1">R30</text>
<text x="224.1" y="68.8">354</text>
<text x="239.2" y="67.2">RA3-3</text>
<text x="239.2" y="69.4">3.3K</text>
<text x="252.6" y="66.7">681</text>
<text x="31.5" y="72.7">2.7K</text>
<text x="52.4" y="75.2">IC5</text>
<text x="69.2" y="76.1">RA1-4</text>
<text x="116.2" y="72.7">3.3K</text>
<text x="137.1" y="75.2">IC6-4</text>
<text x="153.8" y="76.1">RA2-4</text>
<text x="203.2" y="72.7">3.3K</text>
<text x="224.1" y="75.2">IC7-4</text>
<text x="240.8" y="76.1">RA3-4</text>
<text x="41.7" y="79">R11</text>
<text x="41.7" y="81.1">560R</text>
<text x="67.5" y="83.7">RA1-4</text>
<text x="69.2" y="79.7">4.7K</text>
<text x="80.9" y="81.1">C4</text>
<text x="80.9" y="83.2">681</text>
<text x="126.3" y="79">R15</text>
<text x="126.3" y="81.1">560R</text>
<text x="152.1" y="83.7">RA2-4</text>
<text x="153.8" y="79.7">4.7K</text>
<text x="165.5" y="81.1">C8</text>
<text x="165.5" y="83.2">681</text>
<text x="213.3" y="79">R19</text>
<text x="213.3" y="81.1">560R</text>
<text x="239.2" y="83.7">RA3-4</text>
<text x="240.8" y="79.7">4.7K</text>
<text x="252.6" y="81.1">C12</text>
<text x="252.6" y="83.2">681</text>
<text x="31.5" y="85.5">R23</text>
<text x="31.5" y="89.1">2.7K</text>
<text x="52.4" y="85.4">P180</text>
<text x="67.5" y="85.8">1.8K</text>
<text x="116.2" y="85.5">R27</text>
<text x="116.2" y="89.1">3.3K</text>
<text x="137.1" y="85.4">354</text>
<text x="152.1" y="85.8">3.3K</text>
<text x="203.2" y="85.5">R31</text>
<text x="203.2" y="89.1">3.3K</text>
<text x="224.1" y="85.4">354</text>
<text x="239.2" y="85.8">3.3K</text>
<text x="36.2" y="97.3">RA4-1</text>
<text x="36.2" y="100.9">4.7K</text>
<text x="33.9" y="102.2">C13</text>
<text x="33.9" y="104.3">681</text>
<text x="175.7" y="105.1">R6</text>
<text x="175.7" y="107.4">0.22R</text>
<text x="184.4" y="105.1">IC1</text>
<text x="207.9" y="107.6">CH1</text>
<text x="33.9" y="114">C14</text>
<text x="36.2" y="109.1">RA4-2</text>
<text x="36.2" y="112.5">4.7K</text>
<text x="92.6" y="112.1">RY1</text>
<text x="148.8" y="109.7">D1</text>
<text x="33.9" y="116.1">681</text>
<text x="92.6" y="119.1">RY2</text>
<text x="148.8" y="116.8">EM01</text>
<text x="160.9" y="116.6">C10</text>
<text x="160.9" y="118.9">330u/50V</text>
<text x="172.6" y="116.6">C11</text>
<text x="172.6" y="118.9">330u/50V</text>
<text x="184.4" y="119.1">34063</text>
<text x="200.8" y="116.6">C2</text>
<text x="200.8" y="118.9">331</text>
<text x="207.9" y="114.2">D2</text>
<text x="207.9" y="116.6">SFPB74</text>
<text x="220.4" y="114.5">R1</text>
<text x="220.4" y="116.8">4.7K</text>
<text x="231.4" y="114.2">C12</text>
<text x="231.4" y="116.6">1000u/10V</text>
<text x="33.9" y="125.7">C15</text>
<text x="36.2" y="120.7">RA4-3</text>
<text x="36.2" y="124.3">4.7K</text>
<text x="148.8" y="121.3">ZD1</text>
<text x="148.8" y="123.6">12V</text>
<text x="210.2" y="120.7">R7</text>
<text x="210.2" y="124.6">1.54K</text>
<text x="33.9" y="127.9">681</text>
<text x="92.6" y="126.2">RY3</text>
<text x="182" y="130.1">R5</text>
<text x="33.9" y="137.4">C16</text>
<text x="36.2" y="132.5">RA4-4</text>
<text x="36.2" y="136.1">4.7K</text>
<text x="64.4" y="137.9">IC8</text>
<text x="92.6" y="133.2">RY4</text>
<text x="147.5" y="133.2">R2</text>
<text x="147.5" y="135.6">7.5K</text>
<text x="170.3" y="137.9">TR1</text>
<text x="182" y="134">1K</text>
<text x="200.8" y="137.3">R18</text>
<text x="33.9" y="139.5">681</text>
<text x="92.6" y="140.3">RY5</text>
<text x="151.5" y="139.5">R3</text>
<text x="151.5" y="143.4">1K</text>
<text x="170.3" y="140.3">C2412</text>
<text x="191.4" y="142.6">TR2</text>
<text x="200.8" y="140.7">10K</text>
<text x="33.9" y="149.2">C17</text>
<text x="36.2" y="144.3">RA5-1</text>
<text x="36.2" y="147.8">4.7K</text>
<text x="92.6" y="147.3">RY6</text>
<text x="149.1" y="144.7">C4</text>
<text x="149.1" y="147.1">0.1u</text>
<text x="159.2" y="147.3">R4</text>
<text x="159.2" y="149.7">1K</text>
<text x="191.4" y="145">C2412</text>
<text x="199.2" y="144.7">R19</text>
<text x="199.2" y="146.8">330R</text>
<text x="33.9" y="151.3">681</text>
<text x="92.6" y="154.4">RY7</text>
<text x="200.8" y="153.9">C28</text>
<text x="33.9" y="161">C18</text>
<text x="36.2" y="156.1">RA5-2</text>
<text x="36.2" y="159.5">4.7K</text>
<text x="92.6" y="161.4">RY8</text>
<text x="200.8" y="156.1">0.1</text>
<text x="33.9" y="163.1">681</text>
<text x="36.2" y="167.7">RA5-3</text>
<text x="62.1" y="163.8">TD62083F</text>
<text x="33.9" y="172.7">C19</text>
<text x="36.2" y="171.3">4.7K</text>
<text x="33.9" y="174.8">681</text>
<text x="36.2" y="179.5">RA5-4</text>
<text x="33.9" y="184.4">C20</text>
<text x="36.2" y="183.1">4.7K</text>
<text x="264.3" y="184.9">V1.0</text>
<text x="33.9" y="186.5">681</text>
<text x="264.3" y="189.6">2/3</text>
</g>
</svg>
